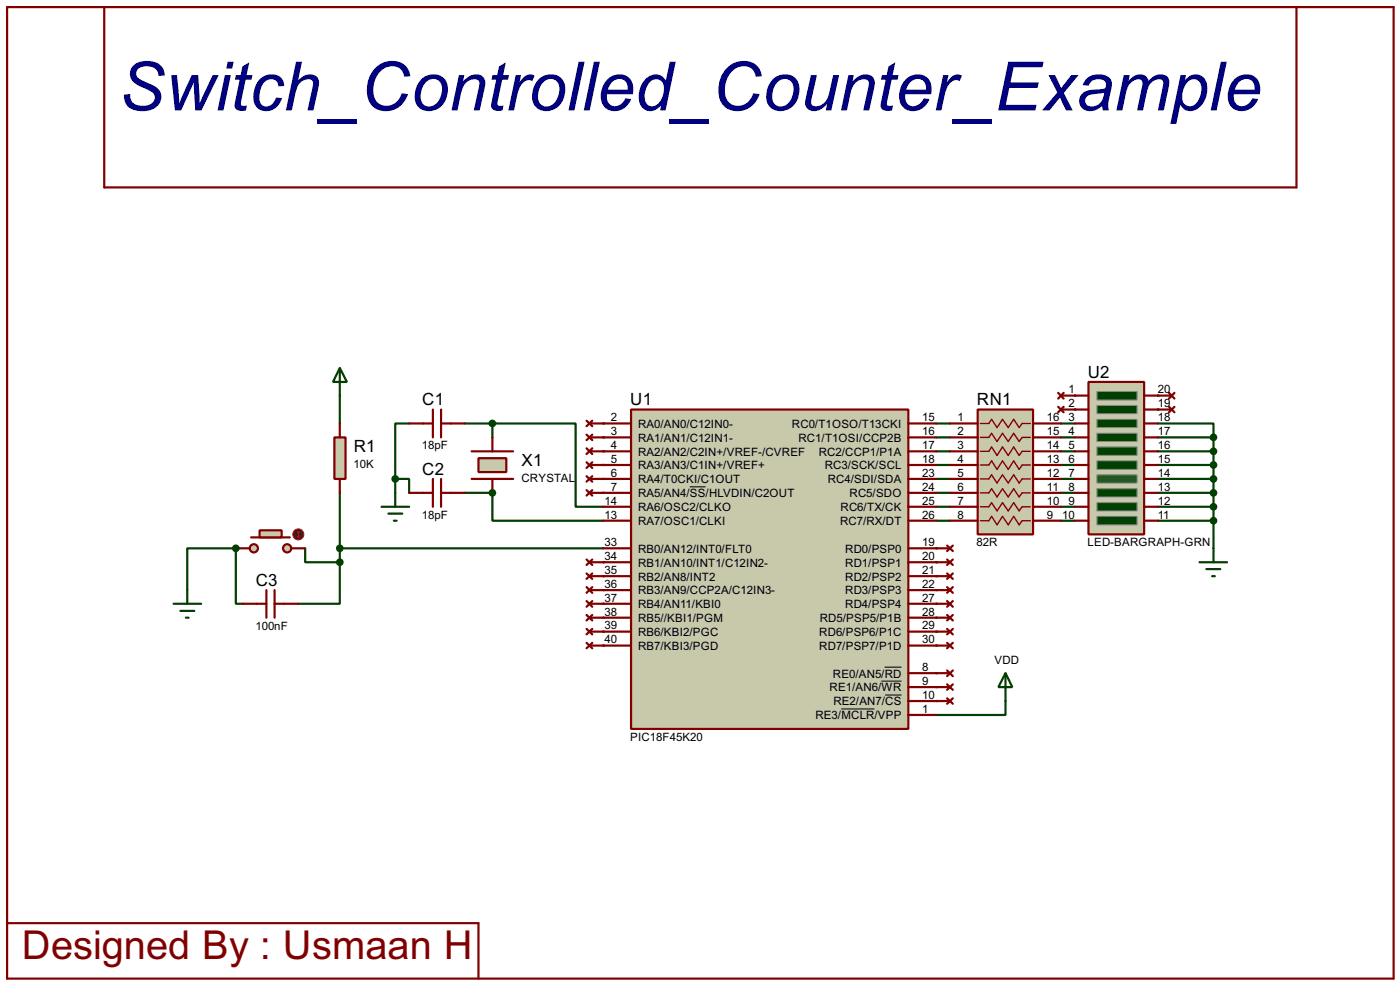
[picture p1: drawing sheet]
<svg xmlns="http://www.w3.org/2000/svg" width="256mm" height="180mm" viewBox="0 0 256 180" stroke-linecap="round" stroke-linejoin="round" font-family="sans-serif">
<path d="M222.3 80.1v20.3" fill="none" stroke="#004000" stroke-width=".4"/>
<g fill="#004000">
<circle cx="196.9" cy="72.4" r=".2"/>
<circle cx="196.9" cy="75" r=".2"/>
</g>
<path d="M194.4 77.5h2.5M194.4 80.1h2.5M194.4 82.6h2.5M194.4 85.1h2.5M194.4 87.7h2.5M194.4 90.2h2.5" fill="none" stroke="#004000" stroke-width=".4"/>
<g fill="#004000">
<circle cx="212.1" cy="72.4" r=".2"/>
<circle cx="212.1" cy="75" r=".2"/>
</g>
<path d="M212.1 77.5h10.2v2.6h-10.2M194.4 92.8h2.5M194.4 95.3h2.5M212.1 82.6h10.2M212.1 85.1h10.2M212.1 87.7h10.2M212.1 90.2h10.2M212.1 92.8h10.2M212.1 95.3h10.2" fill="none" stroke="#004000" stroke-width=".4"/>
<g fill="#004000">
<circle cx="110.5" cy="87.7" r=".2"/>
<circle cx="110.5" cy="90.2" r=".2"/>
<circle cx="110.5" cy="102.9" r=".2"/>
<circle cx="110.5" cy="105.5" r=".2"/>
<circle cx="110.5" cy="110.5" r=".2"/>
<circle cx="110.5" cy="113.1" r=".2"/>
<circle cx="110.5" cy="115.6" r=".2"/>
</g>
<path d="M171.5 77.5h2.5M171.5 85.1h2.5M171.5 87.7h2.5M171.5 90.2h2.5M171.5 92.8h2.5M171.5 95.3h2.5" fill="none" stroke="#004000" stroke-width=".4"/>
<g fill="#004000">
<circle cx="171.5" cy="100.4" r=".2"/>
<circle cx="171.5" cy="102.9" r=".2"/>
<circle cx="171.5" cy="105.5" r=".2"/>
<circle cx="171.5" cy="108" r=".2"/>
<circle cx="171.5" cy="110.5" r=".2"/>
<circle cx="171.5" cy="113.1" r=".2"/>
<circle cx="171.5" cy="115.6" r=".2"/>
<circle cx="171.5" cy="118.2" r=".2"/>
<circle cx="171.5" cy="123.2" r=".2"/>
<circle cx="171.5" cy="125.8" r=".2"/>
<circle cx="171.5" cy="128.3" r=".2"/>
</g>
<path d="M171.5 80.1h2.5M171.5 82.6h2.5M184.2 128.3v2.6h-12.7" fill="none" stroke="#004000" stroke-width=".4"/>
<g fill="#004000">
<circle cx="110.5" cy="77.5" r=".2"/>
<circle cx="110.5" cy="80.1" r=".2"/>
<circle cx="110.5" cy="82.6" r=".2"/>
<circle cx="110.5" cy="85.1" r=".2"/>
</g>
<path d="M62.3 72.4v5.1M75 77.5h-2.6v10.2M85.1 77.5h5.1M90.2 77.5h15.3v15.3h5M90.2 77.5v2.6M72.4 87.7h2.6v2.5M72.4 87.7v2.5M85.1 90.2h5.1" fill="none" stroke="#004000" stroke-width=".4"/>
<circle cx="90.2" cy="90.2" r=".2" fill="#004000"/>
<path d="M62.3 90.2v12.7M90.2 90.2v5.1h20.3M43.2 100.4h-8.9v7.6M55.9 100.4v2.5h6.4M62.3 102.9v7.6h-7.6M62.3 100.4h48.2" fill="none" stroke="#004000" stroke-width=".4"/>
<circle cx="43.2" cy="100.4" r=".2" fill="#004000"/>
<path d="M43.2 100.4v10.1h1.3" fill="none" stroke="#004000" stroke-width=".4"/>
<g fill="#004000">
<circle cx="110.5" cy="108" r=".2"/>
<circle cx="110.5" cy="118.2" r=".2"/>
</g>
<path d="M184.2 123.2l1.3 2.6h-2.6zM184.2 123.2v5.1" fill="none" stroke="#004000" stroke-width=".4"/>
<path d="M1.3 1.3h254v177.8h-254zM19.1 1.3v33h218.4v-33M1.3 169h86.4v10.1" fill="none" stroke="#800000" stroke-width=".4"/>
<path d="M179.1 75h10.2v22.8h-10.2z" fill="#c8c8aa" stroke="#800000" stroke-width=".4"/>
<path d="M179.6 77.5h1.6l.5-.7 1 1.5 1-1.5 1 1.5 1-1.5 1 1.5 .6-.8h1.5M179.6 80.1h1.6l.5-.8 1 1.5 1-1.5 1 1.5 1-1.5 1 1.5 .6-.7h1.5M179.6 82.6h1.6l.5-.8 1 1.6 1-1.6 1 1.6 1-1.6 1 1.6 .6-.8h1.5M179.6 85.1h1.6l.5-.7 1 1.5 1-1.5 1 1.5 1-1.5 1 1.5 .6-.8h1.5M179.6 87.7h1.6l.5-.8 1 1.5 1-1.5 1 1.5 1-1.5 1 1.5 .6-.7h1.5M179.6 90.2h1.6l.5-.7 1 1.5 1-1.5 1 1.5 1-1.5 1 1.5 .6-.8h1.5M179.6 92.8h1.6l.5-.8 1 1.5 1-1.5 1 1.5 1-1.5 1 1.5 .6-.7h1.5M179.6 95.3h1.6l.5-.8 1 1.6 1-1.6 1 1.6 1-1.6 1 1.6 .6-.8h1.5" fill="none" stroke="#800000" stroke-width=".25"/>
<g fill="none" stroke="#800000" stroke-width=".4">
<path d="M107.5 77l1 1M107.5 79.6l1 1M108 77.5h2.5M108.5 77l-1 1M108.5 79.6l-1 1M174 77.5h5.1M189.3 77.5h5.1M193.9 71.9l1 1.1M193.9 74.5l1 1M194.4 72.4h2.5M194.4 75h2.5M194.9 71.9l-1 1.1"/>
<path d="M194.9 74.5l-1 1M212.1 72.4h2.6M212.1 75h2.6M214.2 71.9l1 1.1M214.2 74.5l1 1M215.2 71.9l-1 1.1M215.2 74.5l-1 1M107.5 82.1l1 1M107.5 84.6l1 1.1M107.5 87.2l1 1M107.5 89.7l1 1M108 80.1h2.5"/>
<path d="M108 82.6h2.5M108 85.1h2.5M108 87.7h2.5M108 90.2h2.5M108.5 82.1l-1 1M108.5 84.6l-1 1.1M108.5 87.2l-1 1M108.5 89.7l-1 1M174 80.1h5.1M174 82.6h5.1M174 85.1h5.1M174 87.7h5.1"/>
<path d="M174 90.2h5.1M174 92.8h5.1M174 95.3h5.1M189.3 80.1h5.1M189.3 82.6h5.1M189.3 85.1h5.1M189.3 87.7h5.1M189.3 90.2h5.1M189.3 92.8h5.1M189.3 95.3h5.1M107.5 102.4l1 1M107.5 105l1 1"/>
<path d="M107.5 110l1 1.1M107.5 112.6l1 1M107.5 115.1l1 1M108 102.9h2.5M108 105.5h2.5M108 110.5h2.5M108 113.1h2.5M108 115.6h2.5M108.5 102.4l-1 1M108.5 105l-1 1M108.5 110l-1 1.1M108.5 112.6l-1 1"/>
<path d="M108.5 115.1l-1 1M171.5 123.2h2.5M171.5 125.8h2.5M171.5 128.3h2.5M173.5 122.7l1.1 1.1M173.5 125.3l1.1 1M173.5 127.8l1.1 1M174.6 122.7l-1.1 1.1M174.6 125.3l-1.1 1M174.6 127.8l-1.1 1"/>
</g>
<path d="M219.8 102.9h5M221 104.2h2.6M222.1 105.5h.5M222.3 100.4v2.5" fill="none" stroke="#004000" stroke-width=".4"/>
<g fill="#004000" stroke="#004000" stroke-width=".4">
<circle cx="222.3" cy="80.1" r=".5"/>
<circle cx="222.3" cy="82.6" r=".5"/>
<circle cx="222.3" cy="85.1" r=".5"/>
<circle cx="222.3" cy="87.7" r=".5"/>
<circle cx="222.3" cy="90.2" r=".5"/>
<circle cx="222.3" cy="92.8" r=".5"/>
<circle cx="222.3" cy="95.3" r=".5"/>
</g>
<path d="M199.4 69.9h10.2v27.9h-10.2z" fill="#c8c8aa" stroke="#800000" stroke-width=".4"/>
<g fill="#004000" stroke="#808080" stroke-width=".18">
<path d="M201 71.7h7.3v1.5h-7.3z"/>
<path d="M201 74.2h7.3v1.5h-7.3z"/>
<path d="M201 76.8h7.3v1.5h-7.3z"/>
<path d="M201 79.3h7.3v1.5h-7.3z"/>
<path d="M201 81.8h7.3v1.6h-7.3z"/>
<path d="M201 84.4h7.3v1.5h-7.3z"/>
</g>
<path d="M201 86.9h7.3v1.5h-7.3z" fill="#00c000" stroke="#808080" stroke-width=".18"/>
<g fill="#004000" stroke="#808080" stroke-width=".18">
<path d="M201 89.5h7.3v1.5h-7.3z"/>
<path d="M201 92h7.3v1.5h-7.3z"/>
<path d="M201 94.5h7.3v1.6h-7.3z"/>
</g>
<g fill="none" stroke="#800000" stroke-width=".4">
<path d="M196.9 72.4h2.5M196.9 75h2.5M196.9 77.5h2.5M209.6 72.4h2.5M209.6 75h2.5M209.6 77.5h2.5M173.5 99.9l1.1 1M174.6 99.9l-1.1 1M196.9 80.1h2.5M196.9 82.6h2.5M196.9 85.1h2.5M196.9 87.7h2.5"/>
<path d="M196.9 90.2h2.5M196.9 92.8h2.5M196.9 95.3h2.5M209.6 80.1h2.5M209.6 82.6h2.5M209.6 85.1h2.5M209.6 87.7h2.5M209.6 90.2h2.5M209.6 92.8h2.5M209.6 95.3h2.5M171.5 100.4h2.5M171.5 102.9h2.5"/>
<path d="M171.5 105.5h2.5M171.5 108h2.5M171.5 110.5h2.5M171.5 113.1h2.5M171.5 115.6h2.5M171.5 118.2h2.5M173.5 102.4l1.1 1M173.5 105l1.1 1M173.5 107.5l1.1 1M173.5 110l1.1 1.1M173.5 112.6l1.1 1M173.5 115.1l1.1 1"/>
<path d="M173.5 117.7l1.1 1M174.6 102.4l-1.1 1M174.6 105l-1.1 1M174.6 107.5l-1.1 1M174.6 110l-1.1 1.1M174.6 112.6l-1.1 1M174.6 115.1l-1.1 1M174.6 117.7l-1.1 1"/>
</g>
<path d="M61.3 80.1h2v7.6h-2z" fill="#c8c8aa" stroke="#800000" stroke-width=".4"/>
<path d="M62.3 77.5v2.6M62.3 87.7v2.5M86.4 82.6h7.6M86.4 87.7h7.6" fill="none" stroke="#800000" stroke-width=".4"/>
<path d="M62.3 67.4l1.3 2.5h-2.6zM62.3 67.4v5M31.8 110.5h5.1M33.1 111.8h2.5M34.1 113.1h.5M34.3 108v2.5" fill="none" stroke="#004000" stroke-width=".4"/>
<path d="M87.7 83.9h5.1v2.5h-5.1z" fill="#c8c8aa" stroke="#800000" stroke-width=".4"/>
<path d="M75 77.5h4.3M79.3 75v5.1M80.8 75v5.1M80.8 77.5h4.3M75 90.2h4.3M79.3 87.7v5.1M80.8 87.7v5.1M80.8 90.2h4.3M90.2 80.1v2.5M90.2 87.7v2.5" fill="none" stroke="#800000" stroke-width=".4"/>
<path d="M69.9 92.8h5.1M71.2 94h2.5M72.2 95.3h.5M72.4 90.2v2.6" fill="none" stroke="#004000" stroke-width=".4"/>
<g fill="#004000" stroke="#004000" stroke-width=".4">
<circle cx="72.4" cy="87.7" r=".5"/>
<circle cx="90.2" cy="77.5" r=".5"/>
<circle cx="90.2" cy="90.2" r=".5"/>
</g>
<g fill="#c8c8aa" stroke="#800000" stroke-width=".4">
<circle cx="52.6" cy="100.4" r=".75"/>
<circle cx="46.5" cy="100.4" r=".75"/>
</g>
<path d="M46 98.4h7.1" fill="none" stroke="#800000" stroke-width=".4"/>
<path d="M47.6 97.1h4v1.3h-4z" fill="#c8c8aa" stroke="#800000" stroke-width=".4"/>
<path d="M43.2 100.4h2.6M53.4 100.4h2.5" fill="none" stroke="#800000" stroke-width=".4"/>
<circle cx="54.6" cy="97.8" r="1" fill="#400000" stroke="#f00" stroke-width=".2"/>
<path d="M54.4 98.1l.3 .3M54.7 97.3v1.1M54.7 97.3l-.3 .3M54.7 97.3l.2 .3M54.9 98.1l-.2 .3" fill="none" stroke="#f00" stroke-width=".2"/>
<g fill="#004000" stroke="#004000" stroke-width=".4">
<circle cx="62.2" cy="100.4" r=".5"/>
<circle cx="62.2" cy="102.9" r=".5"/>
<circle cx="43.2" cy="100.4" r=".5"/>
</g>
<path d="M44.5 110.5h4.3M48.8 108v5.1M50.3 108v5.1M50.3 110.5h4.4M107.5 107.5l1 1M107.5 117.7l1 1M108 108h2.5M108 118.2h2.5M108.5 107.5l-1 1M108.5 117.7l-1 1" fill="none" stroke="#800000" stroke-width=".4"/>
<path d="M115.6 75h50.8v58.4h-50.8z" fill="#c8c8aa" stroke="#800000" stroke-width=".4"/>
<g fill="none" stroke="#800000" stroke-width=".4">
<path d="M110.5 77.5h5.1M166.4 77.5h5.1M110.5 87.7h5.1M110.5 90.2h5.1M110.5 92.8h5.1M110.5 95.3h5.1M110.5 85.1h5.1M110.5 80.1h5.1M110.5 82.6h5.1M166.4 87.7h5.1M166.4 90.2h5.1M166.4 92.8h5.1"/>
<path d="M166.4 95.3h5.1M166.4 85.1h5.1M166.4 80.1h5.1M166.4 82.6h5.1M110.5 100.4h5.1M110.5 102.9h5.1M110.5 105.5h5.1M110.5 108h5.1M110.5 110.5h5.1M110.5 113.1h5.1M110.5 115.6h5.1M110.5 118.2h5.1"/>
<path d="M166.4 100.4h5.1M166.4 102.9h5.1M166.4 105.5h5.1M166.4 108h5.1M166.4 110.5h5.1M166.4 113.1h5.1M166.4 115.6h5.1M166.4 118.2h5.1M166.4 123.2h5.1M166.4 125.8h5.1M166.4 128.3h5.1M166.4 130.9h5.1"/>
</g>
<path d="M126.4 89.1h2.9M154.1 129.8h6.1M161.5 124.7h3.7M162.1 122.1h3.1M162.2 127.2h3" fill="none" stroke="#000" stroke-width=".18"/>
<text font-size="13.9" fill="#000080" x="21.8" y="20.2">Switch_Controlled_Counter_Example</text>
<text font-size="8.2" fill="#800000" x="4" y="175.6">Designed By : Usmaan H</text>
<g font-size="3.5">
<text x="199.3" y="69.1">U2</text>
<text x="77.4" y="74.1">C1</text>
<text x="115.5" y="74.1">U1</text>
<text x="179" y="74.1">RN1</text>
<text x="64.8" y="82.8">R1</text>
<text x="77.4" y="86.9">C2</text>
<text x="95.6" y="85.3">X1</text>
<text x="46.9" y="107.2">C3</text>
</g>
<g font-size="2.4">
<text x="195.8" y="72">1</text>
<text x="212.1" y="72">20</text>
<text x="111.9" y="77.1">2</text>
<text x="169" y="77.1">15</text>
<text x="175.4" y="77.1">1</text>
<text x="191.8" y="77.1">16</text>
<text x="195.8" y="74.6">2</text>
<text x="195.8" y="77.1">3</text>
<text x="212.1" y="74.6">19</text>
<text x="212.1" y="77.1">18</text>
<text x="77.3" y="82.2">18pF</text>
<text x="111.9" y="79.7">3</text>
<text x="111.9" y="82.2">4</text>
<text x="116.9" y="78.3">RA0/AN0/C12IN0-</text>
<text x="116.9" y="80.8">RA1/AN1/C12IN1-</text>
<text x="116.9" y="83.4">RA2/AN2/C2IN+/VREF-/CVREF</text>
<text x="145.1" y="78.3">RC0/T1OSO/T13CKI</text>
<text x="146.3" y="80.8">RC1/T1OSI/CCP2B</text>
<text x="150" y="83.4">RC2/CCP1/P1A</text>
<text x="169" y="79.7">16</text>
<text x="169" y="82.2">17</text>
<text x="175.4" y="79.7">2</text>
<text x="175.4" y="82.2">3</text>
<text x="191.8" y="79.7">15</text>
<text x="191.8" y="82.2">14</text>
<text x="195.8" y="79.7">4</text>
<text x="195.8" y="82.2">5</text>
<text x="212.1" y="79.7">17</text>
<text x="212.1" y="82.2">16</text>
<text x="64.8" y="85.7">10K</text>
<text x="95.5" y="88.2">CRYSTAL</text>
<text x="111.9" y="87.3">6</text>
<text x="111.9" y="89.8">7</text>
<text x="111.9" y="84.7">5</text>
<text x="116.9" y="88.5">RA4/T0CKI/C1OUT</text>
<text x="116.9" y="85.9">RA3/AN3/C1IN+/VREF+</text>
<text x="151.1" y="85.9">RC3/SCK/SCL</text>
<text x="151.6" y="88.5">RC4/SDI/SDA</text>
<text x="169" y="84.7">18</text>
<text x="169" y="87.3">23</text>
<text x="169" y="89.8">24</text>
<text x="175.4" y="84.7">4</text>
<text x="175.4" y="87.3">5</text>
<text x="175.4" y="89.8">6</text>
<text x="191.8" y="84.7">13</text>
<text x="191.8" y="87.3">12</text>
<text x="191.8" y="89.8">11</text>
<text x="195.8" y="84.7">6</text>
<text x="195.8" y="87.3">7</text>
<text x="195.8" y="89.8">8</text>
<text x="212.1" y="84.7">15</text>
<text x="212.1" y="87.3">14</text>
<text x="212.1" y="89.8">13</text>
<text x="77.3" y="95">18pF</text>
<text x="110.8" y="92.4">14</text>
<text x="110.8" y="94.9">13</text>
<text x="116.9" y="91">RA5/AN4/SS/HLVDIN/C2OUT</text>
<text x="116.9" y="93.6">RA6/OSC2/CLKO</text>
<text x="154" y="93.6">RC6/TX/CK</text>
<text x="155.6" y="91">RC5/SDO</text>
<text x="169" y="92.4">25</text>
<text x="169" y="94.9">26</text>
<text x="175.4" y="92.4">7</text>
<text x="175.4" y="94.9">8</text>
<text x="191.8" y="92.4">10</text>
<text x="191.8" y="94.9">9</text>
<text x="194.6" y="94.9">10</text>
<text x="195.8" y="92.4">9</text>
<text x="212.1" y="92.4">12</text>
<text x="212.1" y="94.9">11</text>
<text x="110.8" y="100">33</text>
<text x="116.9" y="96.1">RA7/OSC1/CLKI</text>
<text x="116.9" y="101.2">RB0/AN12/INT0/FLT0</text>
<text x="153.9" y="96.1">RC7/RX/DT</text>
<text x="154.8" y="101.2">RD0/PSP0</text>
<text x="169" y="100">19</text>
<text x="178.9" y="100">82R</text>
<text x="199.2" y="100">LED-BARGRAPH-GRN</text>
<text x="110.8" y="102.5">34</text>
<text x="110.8" y="105.1">35</text>
<text x="110.8" y="107.6">36</text>
<text x="116.9" y="103.7">RB1/AN10/INT1/C12IN2-</text>
<text x="116.9" y="106.3">RB2/AN8/INT2</text>
<text x="154.8" y="103.7">RD1/PSP1</text>
<text x="154.8" y="106.3">RD2/PSP2</text>
<text x="169" y="102.5">20</text>
<text x="169" y="105.1">21</text>
<text x="169" y="107.6">22</text>
<text x="110.8" y="110.1">37</text>
<text x="110.8" y="112.7">38</text>
<text x="116.9" y="108.8">RB3/AN9/CCP2A/C12IN3-</text>
<text x="116.9" y="111.3">RB4/AN11/KBI0</text>
<text x="116.9" y="113.9">RB5//KBI1/PGM</text>
<text x="150.2" y="113.9">RD5/PSP5/P1B</text>
<text x="154.8" y="108.8">RD3/PSP3</text>
<text x="154.8" y="111.3">RD4/PSP4</text>
<text x="169" y="110.1">27</text>
<text x="169" y="112.7">28</text>
<text x="46.8" y="115.3">100nF</text>
<text x="110.8" y="115.2">39</text>
<text x="110.8" y="117.8">40</text>
<text x="116.9" y="116.4">RB6/KBI2/PGC</text>
<text x="116.9" y="119">RB7/KBI3/PGD</text>
<text x="150.1" y="116.4">RD6/PSP6/P1C</text>
<text x="150.1" y="119">RD7/PSP7/P1D</text>
<text x="169" y="115.2">29</text>
<text x="169" y="117.8">30</text>
<text x="152.6" y="124">RE0/AN5/RD</text>
<text x="169" y="122.8">8</text>
<text x="169" y="125.4">9</text>
<text x="182.2" y="121.5">VDD</text>
<text x="149.4" y="131.7">RE3/MCLR/VPP</text>
<text x="152" y="126.6">RE1/AN6/WR</text>
<text x="152.7" y="129.1">RE2/AN7/CS</text>
<text x="169" y="127.9">10</text>
<text x="169" y="130.5">1</text>
<text x="115.4" y="135.6">PIC18F45K20</text>
</g>
</svg>
